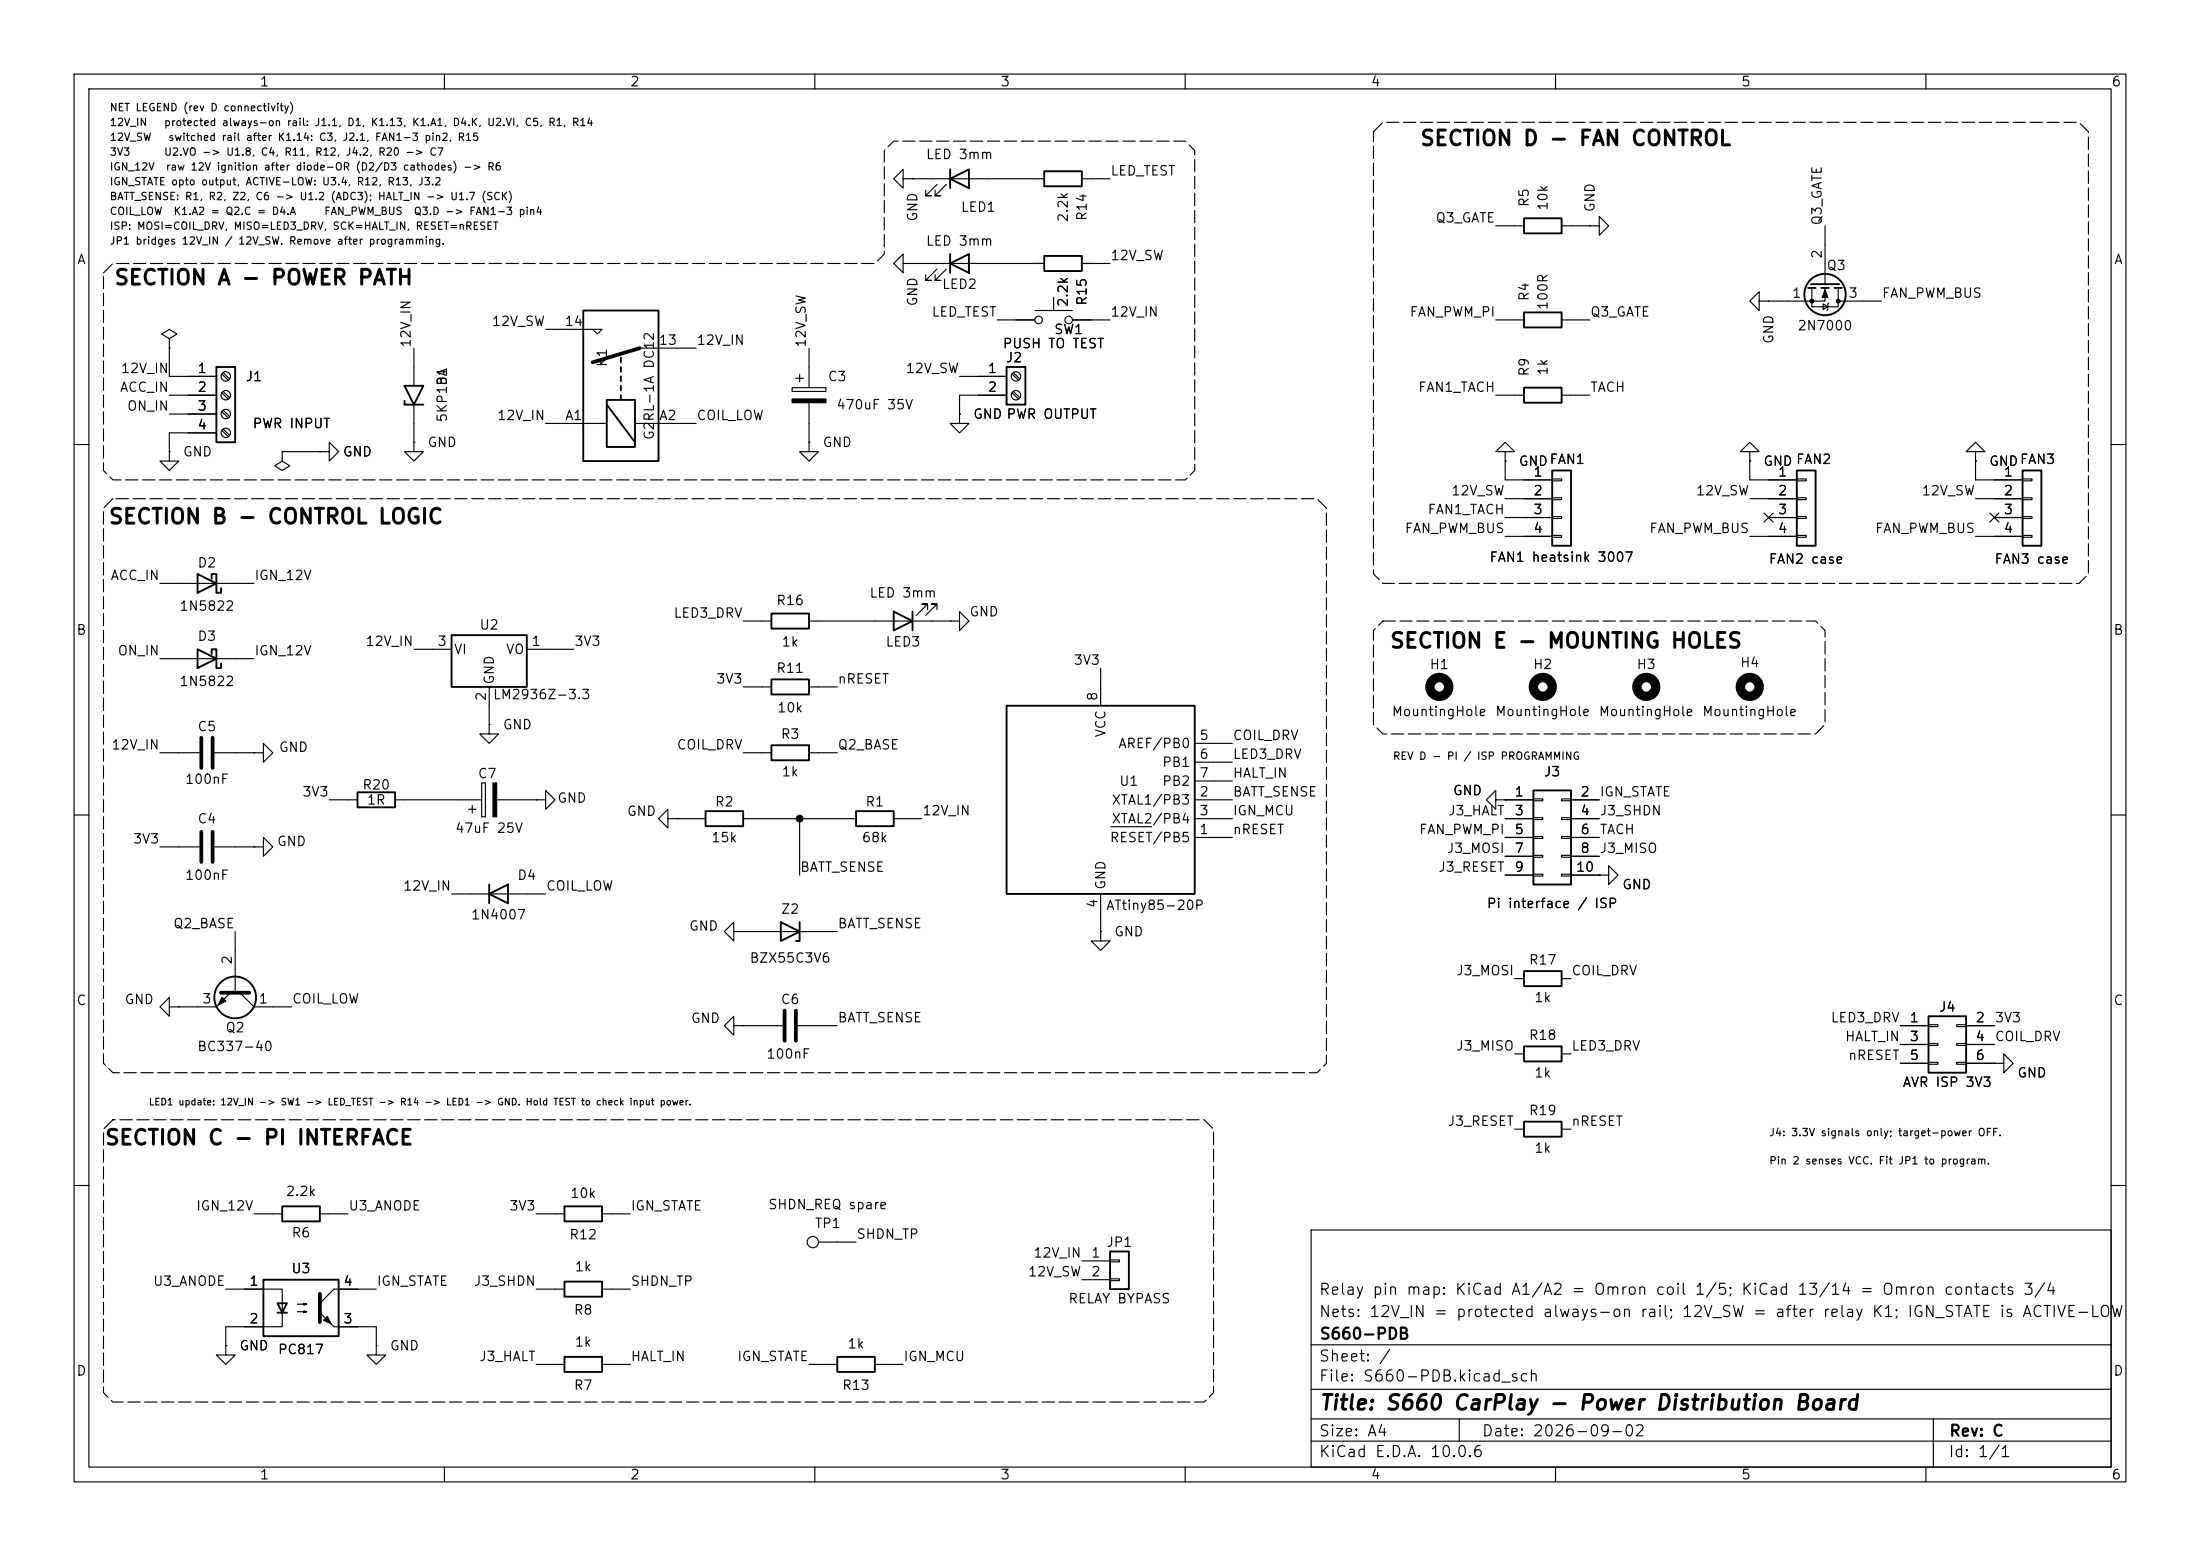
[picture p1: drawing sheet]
<svg xmlns="http://www.w3.org/2000/svg" width="297mm" height="210mm" viewBox="0 0 297 210" stroke-linecap="round" stroke-linejoin="round" font-family="sans-serif">
<g fill="none" stroke="#000" stroke-width=".15">
<path d="M10 10h277v190h-277zM12 12h273v186h-273zM60 10v2M110 10v2M160 10v2M210 10v2M260 10v2M121.9 24.1v-1.2l-1.3 1.2 1.3 1.3v-1.3h1.3M121.9 35.6v-1.3l-1.3 1.3 1.3 1.2v-1.2h1.3M123.2 24.1h.1M123.2 35.6h.1M123.2 35.6h17.8"/>
<path d="M123.2 24.1h17.8M126.5 36.3l-1.5 1.5h.7h-.7v-.7M126.5 24.9l-1.5 1.5h.7h-.7v-.7M127.8 36.3l-1.6 1.5h.8h-.8v-.7M127.8 24.9l-1.6 1.5h.8h-.8v-.7M146 35.6h3.9M146 24.1h3.9M201.9 30.5h3.8M210.8 30.5h3.8M214.6 30.5h1.3v-1.3l1.3 1.3-1.3 1.3v-1.3M214.6 30.5h.1M244.6 38.9v2.5h3.6v-2.5"/>
<path d="M246.4 38.9v1.7h-7.6M246.4 30.5v7.9M22.9 45.7l1-.6-1-.6-1.1 .6 1.1 .6v1.3M22.9 47h.1M22.9 47v3.8h6.3M22.9 53.3h6.3M22.9 55.9h6.3M29.2 58.4h-6.3v2.6M29.9 50.5l.9 .8M29.9 53l.9 .8M29.9 55.5l.9 .9M29.9 58.1l.9 .8"/>
<path d="M30.1 50.3l.9 .8M30.1 52.8l.9 .9M30.1 55.4l.9 .8M30.1 57.9l.9 .9M55.9 59.7v1.3h1.2l-1.2 1.2-1.3-1.2h1.3M55.9 59.7h.1M55.9 47v5.1M55.9 54.6v5.1M73.7 44.5h7.6l-.7 .6-.6-.6M73.7 57.2h8.2M85.7 57.2h8.3M86.4 47h7.6"/>
<path d="M106.9 52.3h4.6v.5h-4.6zM107.4 51.1h1.1M107.9 50.5v1.1M109.2 59.7v1.3h1.3l-1.3 1.2-1.3-1.2h1.3M109.2 59.7h.1M109.2 47v5.3M109.2 54.4v5.3M129.5 55.9v1.3h1.3l-1.3 1.2-1.2-1.2h1.2M129.5 55.9h.1M129.5 50.8h6.4M134.6 43.2h5.1M135.9 53.3h-6.4v2.6"/>
<path d="M136.6 50.5l.9 .8M136.6 53l.9 .8M136.8 50.3l.9 .8M136.8 52.8l.9 .9M139.7 41.9h5.1M142.2 40.1v1.8M144.8 43.2h5.1M201.9 43.2h3.8M201.9 53.3h3.8M210.8 43.2h3.8M210.8 53.3h3.8M237.5 40.6v-1.2l-1.3 1.2 1.3 1.3v-1.3h1.3"/>
<path d="M238.8 40.6h.1M246.1 41l.7 .4-.7 .4zM246.9 40.9l-.1 .1v.8l-.2 .1M248.2 40.6h5.8M10 60h2M21.6 78.7h12.7M22.9 61v1.2h1.2l-1.2 1.3-1.3-1.3h1.3M22.9 61h.1M38.1 61v1.2l1 .7-1 .6-1-.6 1-.7M38.1 61h.1M38.1 61h5.1M43.2 61h1.2v-1.3l1.3 1.3-1.3 1.2v-1.2"/>
<path d="M43.2 61h.1M203.2 61h1.3l-1.3-1.3-1.3 1.3h1.3v1.2M203.2 62.2h.1M203.2 62.2v2.6h6.3M203.2 67.3h6.3M203.2 69.9h6.3M203.2 72.4h6.3M209.5 64.6h1.3v.3h-1.3zM209.5 67.2h1.3v.2h-1.3zM209.5 69.7h1.3v.3h-1.3zM209.5 72.3h1.3v.2h-1.3zM236.2 61h1.3l-1.3-1.3-1.3 1.3h1.3v1.2"/>
<path d="M236.2 62.2h.1M236.2 62.2v2.6h6.4M236.2 67.3h6.4M236.2 72.4h6.4M238.2 69.2l1.2 1.3M238.8 69.9h3.8M239.4 69.2l-1.2 1.3M242.6 64.6h1.2v.3h-1.2zM242.6 67.2h1.2v.2h-1.2zM242.6 69.7h1.2v.3h-1.2zM242.6 72.3h1.2v.2h-1.2zM266.7 61h1.3l-1.3-1.3-1.3 1.3h1.3v1.2"/>
<path d="M266.7 62.2h.1M266.7 62.2v2.6h6.3M266.7 67.3h6.3M266.7 72.4h6.3M268.6 69.2l1.2 1.3M269.2 69.9h3.8M269.8 69.2l-1.2 1.3M273 64.6h1.3v.3h-1.3zM273 67.2h1.3v.2h-1.3zM273 69.7h1.3v.3h-1.3zM273 72.3h1.3v.2h-1.3zM285 60h2"/>
<path d="M21.6 88.9h12.7M55.9 87.6h5.1M66 97.8v1.3h1.3l-1.3 1.2-1.2-1.2h1.2M66 97.8h.1M66 92.7v5.1M71.1 87.6h6.4M100.3 92.7h3.8M100.3 83.8h3.8M109.2 92.7h3.8M109.2 83.8h19.1M125.2 82.3v-.8h-.7h.7l-1.5 1.6M126.5 82.3v-.8h-.8h.8l-1.5 1.6"/>
<path d="M128.3 83.8h1.2v-1.2l1.3 1.2-1.3 1.3v-1.3M128.3 83.8h.1M148.6 90.2v5.1M10 110h2M21.6 114.3h5.3M21.6 101.6h5.3M29 114.3h5.3M29 101.6h5.3M34.3 114.3h1.3v-1.3l1.2 1.3-1.2 1.3v-1.3M34.3 114.3h.1M34.3 101.6h1.3v-1.3l1.2 1.3-1.2 1.3v-1.3M34.3 101.6h.1"/>
<path d="M44.4 108h3.9M53.3 108h11.7M63.2 109.2h1.1M63.8 108.7v1M65 105.7h.5v4.5h-.5zM67.1 108h5.3M72.4 108h1.3v-1.3l1.2 1.3-1.2 1.2v-1.2M72.4 108h.1M90.2 110.5v-1.3l-1.3 1.3 1.3 1.3v-1.3h1.2M91.4 110.5h.1M91.4 110.5h3.8M100.3 110.5h15.3"/>
<path d="M100.3 101.6h3.8M107.9 110.5v7.6M109.2 101.6h3.8M120.6 110.5h3.9M150 111.6h5.5M161.3 113h5.1M161.3 108h5.1M161.3 110.5h5.1M161.3 100.3h5.1M161.3 102.9h5.1M161.3 105.4h5.1M201.9 108v-1.3l-1.2 1.3 1.2 1.2v-1.2h1.3"/>
<path d="M203.2 108h.1M203.2 113h3.8M203.2 108h3.8M203.2 110.5h3.8M203.2 115.6h3.8M203.2 118.1h3.8M207 107.8h1.3v.3h-1.3zM207 110.4h1.3v.2h-1.3zM207 112.9h1.3v.3h-1.3zM207 115.4h1.3v.3h-1.3zM207 118h1.3v.2h-1.3zM210.8 107.8h1.3v.3h-1.3z"/>
<path d="M210.8 110.4h1.3v.2h-1.3zM210.8 112.9h1.3v.3h-1.3zM210.8 115.4h1.3v.3h-1.3zM210.8 118h1.3v.2h-1.3zM212.1 113h3.8M212.1 108h3.8M212.1 110.5h3.8M212.1 115.6h3.8M212.1 118.1h3.8M215.9 118.1h1.3v-1.3l1.2 1.3-1.2 1.3v-1.3M215.9 118.1h.1M285 110h2"/>
<path d="M22.9 135.9v-1.3l-1.3 1.3 1.3 1.3v-1.3h1.2M24.1 135.9h.1M31.1 134l-1.9 1.9h-5.1M31.7 125.7v8.3M32.4 134l1.9 1.9h5.1M61 120.7h12.7M99.1 138.4v-1.2l-1.3 1.2 1.3 1.3v-1.3h1.2M99.1 125.7v-1.2l-1.3 1.2 1.3 1.3v-1.3h1.2M100.3 138.4h.1M100.3 125.7h.1M100.3 138.4h5.4M100.3 125.7h12.7"/>
<path d="M107.7 138.4h5.3M148.6 125.7v1.3h1.3l-1.3 1.3-1.3-1.3h1.3M148.6 125.7h.1M148.6 120.7v5M204.5 132.1h1.2M210.8 132.1h1.3M256.5 138.4h3.8M260.3 138.3h1.3v.3h-1.3zM264.2 138.3h1.2v.3h-1.2zM265.4 138.4h3.8M204.5 152.4h1.2M204.5 142.2h1.2"/>
<path d="M210.8 152.4h1.3M210.8 142.2h1.3M256.5 141h3.8M256.5 143.5h3.8M260.3 140.8h1.3v.3h-1.3zM260.3 143.4h1.3v.2h-1.3zM264.2 140.8h1.2v.3h-1.2zM264.2 143.4h1.2v.2h-1.2zM265.4 141h3.8M265.4 143.5h3.8M269.2 143.5h1.3v-1.3l1.3 1.3-1.3 1.3v-1.3M269.2 143.5h.1"/>
<path d="M10 160h2M30.5 174h7.6v5.1h-7.6v2.5M34.3 163.8h3.8M40.1 176h1.3l-.4 .1v-.2l.4 .1M40.1 177h1.3l-.4 .2v-.3l.4 .1M43.2 163.8h3.8M45.1 179.1h5.7v2.5M50.8 174h-5.7l-1.9 1.9M72.4 163.8h3.8M72.4 174h3.8M81.3 163.8h3.8M81.3 174h3.8"/>
<path d="M110.5 167.6h5.1M146 170.2h3.9M146 172.7h3.9M149.9 170.1h1.2v.2h-1.2zM149.9 172.6h1.2v.2h-1.2zM177 166h108v32h-108zM285 160h2M30.5 181.6v1.3h1.2l-1.2 1.3-1.3-1.3h1.3M30.5 181.6h.1M50.8 181.6v1.3h1.3l-1.3 1.3-1.3-1.3h1.3M50.8 181.6h.1M60 198v2"/>
<path d="M72.4 184.2h3.8M81.3 184.2h3.8M109.2 184.2h3.8M110 198v2M118.1 184.2h3.8M160 198v2M177 194.5h108M177 191.5h108M177 187.5h108M177 181.5h108M197 191.5v3M210 198v2"/>
<path d="M260 198v2M261 191.5v6.5"/>
<circle cx="30.5" cy="53.3" r=".63"/>
<circle cx="30.5" cy="55.9" r=".63"/>
<circle cx="30.5" cy="50.8" r=".63"/>
<circle cx="30.5" cy="58.4" r=".63"/>
<circle cx="137.2" cy="53.3" r=".63"/>
<circle cx="137.2" cy="50.8" r=".63"/>
<circle cx="140.2" cy="43.2" r=".51"/>
<circle cx="144.3" cy="43.2" r=".51"/>
<circle cx="109.7" cy="167.6" r=".76"/>
</g>
<g fill="none" stroke="#000" stroke-width=".25">
<path d="M128.3 35.6l2.5-1.3v2.5zM128.3 24.1l2.5-1.2v2.5zM128.3 22.9v2.5M128.3 34.3v2.5M141 23.1h5v2h-5zM141 34.5h5v2.1h-5zM205.7 29.5h5.1v2h-5.1zM244.1 38.9h1M244.5 38.4h3.8M245.9 38.9h1M247.6 38.9h1.1M29.2 49.5h2.5v10.2h-2.5z"/>
<path d="M54.6 54.1v.5h2.5M54.6 52.1h2.5l-1.2 2.5zM78.7 41.9h10.2v20.3h-10.2zM81.9 54h3.8v6.3h-3.8zM81.9 54.6l3.8 5.1M83.8 48.3v.6M83.8 49.5v.7M83.8 50.8v.6M83.8 52.1v.6M83.8 53.3v.7M135.9 49.5h2.5v5.1h-2.5zM205.7 42.2h5.1v2h-5.1z"/>
<path d="M205.7 52.3h5.1v2.1h-5.1zM26.7 77.5l2.5 1.2-2.5 1.3zM28.6 78.1v-.6h.6v2.5h.6v-.6M209.5 63.5h2.6v10.2h-2.6zM242.6 63.5h2.5v10.2h-2.5zM273 63.5h2.6v10.2h-2.6zM26.7 87.6l2.5 1.3-2.5 1.3zM28.6 88.3v-.7h.6v2.6h.6v-.7M61 85.7h10.1v7h-10.1zM104.1 91.7h5.1v2h-5.1zM104.1 82.8h5.1v2h-5.1zM120.6 82.6l2.6 1.2-2.6 1.3z"/>
<path d="M123.2 82.6v2.5M135.9 95.3h25.4v25.4h-25.4zM48.3 106.9h5v2.1h-5zM66 119.4v2.5M95.2 109.5h5.1v2h-5.1zM104.1 100.6h5.1v2h-5.1zM115.6 109.5h5v2h-5zM207 106.7h5.1v12.7h-5.1zM66 120.7l2.6-1.3v2.5zM105.4 124.5l2.5 1.2-2.5 1.3zM107.9 124.5v2.5h-.5M205.7 131.1h5.1v2h-5.1z"/>
<path d="M260.3 137.2h5.1v7.6h-5.1zM205.7 151.4h5.1v2h-5.1zM205.7 141.2h5.1v2.1h-5.1zM35.6 172.7h10.1v7.6h-10.1zM37.5 175.9h1.2l-.6 1.3zM37.5 177.2h1.2M38.1 162.8h5.1v2h-5.1zM76.2 173h5.1v2h-5.1zM76.2 162.8h5.1v2h-5.1zM149.9 168.9h2.5v5.1h-2.5zM76.2 183.1h5.1v2.1h-5.1zM113 183.1h5.1v2.1h-5.1z"/>
<circle cx="246.4" cy="39.8" r="2.79"/>
<circle cx="31.7" cy="134.6" r="2.82"/>
</g>
<g fill="none" stroke="#000" stroke-width="1.3">
<circle cx="194.3" cy="92.7" r="1.27"/>
<circle cx="208.3" cy="92.7" r="1.27"/>
<circle cx="222.2" cy="92.7" r="1.27"/>
<circle cx="236.2" cy="92.7" r="1.27"/>
</g>
<path d="M86.4 47l-6.4 1.9M27.2 99.6v4M28.7 99.6v4M27.2 112.3v4M28.7 112.3v4M29.8 134h3.9M105.9 136.4v4.1M107.4 136.4v4.1M43.2 174.6v3.8" fill="none" stroke="#000" stroke-width=".51"/>
<g fill="#000" stroke="#000" stroke-width=".15">
<path d="M246.4 39.1l.4 1h-.8zM106.9 53.8h4.6v.6h-4.6zM66.5 105.7h.6v4.5h-.6zM30 134.6l.5 .5-1 .5zM44.2 177.7l.5 1-1-.5zM43.2 177.2l1.9 1.9z"/>
<circle cx="244.6" cy="40.6" r=".25"/>
<circle cx="248.2" cy="40.6" r=".25"/>
</g>
<path d="M185.4 17.8l1.3-1.3h94l1.2 1.3v59.7l-1.2 1.2h-94l-1.3-1.2v-59.7M14 36.8l1.2-1.2h102.9l1.3-1.3v-14l1.2-1.2h39.4l1.3 1.2v43.2l-1.3 1.3h-144.8l-1.2-1.3v-26.7M15.2 67.3l-1.2 1.3v74.9l1.2 1.3h162.6l1.3-1.3v-74.9l-1.3-1.3h-162.6M186.7 83.8h58.4l1.3 1.3v12.7l-1.3 1.3h-58.4l-1.3-1.3v-12.7l1.3-1.3M15.2 151.1l-1.2 1.3v35.6l1.2 1.2h147.4l1.2-1.2v-35.6l-1.2-1.3h-147.4" fill="none" stroke="#000" stroke-width=".15" stroke-dasharray="1.7 .6"/>
<circle cx="107.9" cy="110.5" r=".46" fill="#000" stroke="#000" stroke-width=".14"/>
<g font-size="2">
<text x="191.6" y="20.2">SECTION D - FAN CONTROL</text>
<text x="15.3" y="39">SECTION A - POWER PATH</text>
<text x="14.5" y="71.2">SECTION B - CONTROL LOGIC</text>
<text x="187.5" y="88">SECTION E - MOUNTING HOLES</text>
<text x="14" y="155">SECTION C - PI INTERFACE</text>
<text x="178" y="190.8">Title: S660 CarPlay - Power Distribution Board</text>
</g>
<g font-size="1.5">
<text x="178" y="178.1">Nets: 12V_IN = protected always-on rail; 12V_SW = after relay K1; IGN_STATE is ACTIVE-LOW</text>
<text x="178" y="175.1">Relay pin map: KiCad A1/A2 = Omron coil 1/5; KiCad 13/14 = Omron contacts 3/4</text>
<text x="178" y="184.1">Sheet: /</text>
<text x="178" y="181.1">S660-PDB</text>
<text x="178" y="186.8">File: S660-PDB.kicad_sch</text>
<text x="178" y="197">KiCad E.D.A. 10.0.6</text>
<text x="178" y="194.2">Size: A4</text>
<text x="200" y="194.2">Date: 2026-09-02</text>
<text x="263" y="197">Id: 1/1</text>
<text x="263" y="194.2">Rev: C</text>
</g>
<g font-size="1.3">
<text x="35" y="12">1</text>
<text x="85" y="12">2</text>
<text x="135" y="12">3</text>
<text x="185" y="12">4</text>
<text x="235" y="12">5</text>
<text x="285" y="12">6</text>
<text x="124.9" y="21.8">LED 3mm</text>
<text x="129.6" y="28.9">LED1</text>
<text x="147" y="29.9" transform="rotate(-90 147 29.9)">R14</text>
<text x="149.8" y="24">LED_TEST</text>
<text x="206.7" y="28" transform="rotate(-90 206.7 28)">R5</text>
<text x="209.2" y="28.5" transform="rotate(-90 209.2 28.5)">10k</text>
<text x="215.6" y="28.7" transform="rotate(-90 215.6 28.7)">GND</text>
<text x="10.3" y="36">A</text>
<text x="124.2" y="30" transform="rotate(-90 124.2 30)">GND</text>
<text x="124.9" y="33.5">LED 3mm</text>
<text x="144.5" y="30.1" transform="rotate(-90 144.5 30.1)">2.2k</text>
<text x="149.8" y="35.4">12V_SW</text>
<text x="193.7" y="30.4">Q3_GATE</text>
<text x="246.2" y="35" transform="rotate(-90 246.2 35)">2</text>
<text x="246.3" y="30.5" transform="rotate(-90 246.3 30.5)">Q3_GATE</text>
<text x="285.3" y="36">A</text>
<text x="124.2" y="41.4" transform="rotate(-90 124.2 41.4)">GND</text>
<text x="127.1" y="39.3">LED2</text>
<text x="144.5" y="41.5" transform="rotate(-90 144.5 41.5)">2.2k</text>
<text x="147" y="41.3" transform="rotate(-90 147 41.3)">R15</text>
<text x="206.7" y="40.7" transform="rotate(-90 206.7 40.7)">R4</text>
<text x="209.2" y="41.9" transform="rotate(-90 209.2 41.9)">100R</text>
<text x="241.8" y="40.5">1</text>
<text x="246.5" y="36.8">Q3</text>
<text x="249.5" y="40.5">3</text>
<text x="254" y="40.5">FAN_PWM_BUS</text>
<text x="55.8" y="47" transform="rotate(-90 55.8 47)">12V_IN</text>
<text x="66.3" y="44.3">12V_SW</text>
<text x="76.1" y="44.3">14</text>
<text x="88.8" y="46.9">13</text>
<text x="94" y="46.9">12V_IN</text>
<text x="109.1" y="47" transform="rotate(-90 109.1 47)">12V_SW</text>
<text x="125.7" y="43.1">LED_TEST</text>
<text x="135.3" y="47.3">PUSH TO TEST</text>
<text x="142.2" y="45.4">SW1</text>
<text x="149.8" y="43.1">12V_IN</text>
<text x="190.2" y="43.1">FAN_PWM_PI</text>
<text x="214.6" y="43.1">Q3_GATE</text>
<text x="239.7" y="46.5" transform="rotate(-90 239.7 46.5)">GND</text>
<text x="242.6" y="44.9">2N7000</text>
<text x="16.1" y="53.2">ACC_IN</text>
<text x="16.2" y="50.7">12V_IN</text>
<text x="26.6" y="50.7">1</text>
<text x="26.6" y="53.2">2</text>
<text x="33.1" y="51.8">J1</text>
<text x="60.7" y="52.2" transform="rotate(-90 60.7 52.2)">D1</text>
<text x="82.2" y="49.6" transform="rotate(-90 82.2 49.6)">K1</text>
<text x="111.7" y="51.8">C3</text>
<text x="122.2" y="50.7">12V_SW</text>
<text x="133.3" y="50.7">1</text>
<text x="133.3" y="53.2">2</text>
<text x="135.7" y="49.2">J2</text>
<text x="191.4" y="53.2">FAN1_TACH</text>
<text x="206.7" y="50.9" transform="rotate(-90 206.7 50.9)">R9</text>
<text x="209.2" y="50.8" transform="rotate(-90 209.2 50.8)">1k</text>
<text x="214.6" y="53.2">TACH</text>
<text x="17.1" y="55.8">ON_IN</text>
<text x="26.6" y="55.7">3</text>
<text x="26.6" y="58.3">4</text>
<text x="34" y="58.1">PWR INPUT</text>
<text x="60.7" y="57.1" transform="rotate(-90 60.7 57.1)">5KP18A</text>
<text x="67" y="57">12V_IN</text>
<text x="76.2" y="57">A1</text>
<text x="88.6" y="59.5" transform="rotate(-90 88.6 59.5)">G2RL-1A DC12</text>
<text x="88.9" y="57">A2</text>
<text x="94" y="57">COIL_LOW</text>
<text x="112.8" y="55.6">470uF 35V</text>
<text x="131.3" y="56.8">GND PWR OUTPUT</text>
<text x="24.6" y="61.9">GND</text>
<text x="46.2" y="61.9">GND</text>
<text x="57.6" y="60.7">GND</text>
<text x="111" y="60.7">GND</text>
<text x="204.9" y="63.2">GNDFAN1</text>
<text x="206.9" y="64.6">1</text>
<text x="238" y="63.2">GND FAN2</text>
<text x="239.9" y="64.6">1</text>
<text x="268.4" y="63.2">GNDFAN3</text>
<text x="270.4" y="64.6">1</text>
<text x="192.6" y="69.7">FAN1_TACH</text>
<text x="195.8" y="67.2">12V_SW</text>
<text x="206.9" y="67.2">2</text>
<text x="206.9" y="69.7">3</text>
<text x="228.9" y="67.2">12V_SW</text>
<text x="239.9" y="67.2">2</text>
<text x="239.9" y="69.7">3</text>
<text x="259.3" y="67.2">12V_SW</text>
<text x="270.4" y="67.2">2</text>
<text x="270.4" y="69.7">3</text>
<text x="26.6" y="76.9">D2</text>
<text x="189.5" y="72.3">FAN_PWM_BUS</text>
<text x="201" y="76.1">FAN1 heatsink 3007</text>
<text x="206.9" y="72.3">4</text>
<text x="222.6" y="72.3">FAN_PWM_BUS</text>
<text x="238.7" y="76.4">FAN2 case</text>
<text x="239.9" y="72.3">4</text>
<text x="253" y="72.3">FAN_PWM_BUS</text>
<text x="269.2" y="76.4">FAN3 case</text>
<text x="270.4" y="72.3">4</text>
<text x="14.8" y="78.6">ACC_IN</text>
<text x="24.1" y="82.8">1N5822</text>
<text x="34.3" y="78.6">IGN_12V</text>
<text x="90.8" y="83.7">LED3_DRV</text>
<text x="104.7" y="82">R16</text>
<text x="117.3" y="81">LED 3mm</text>
<text x="130.8" y="83.5">GND</text>
<text x="10.2" y="86">B</text>
<text x="15.8" y="88.8">ON_IN</text>
<text x="26.6" y="86.8">D3</text>
<text x="34.3" y="88.8">IGN_12V</text>
<text x="49.2" y="87.5">12V_IN</text>
<text x="59" y="87.5">3</text>
<text x="61.2" y="88.6">VI</text>
<text x="64.6" y="85.3">U2</text>
<text x="68.2" y="88.6">VO</text>
<text x="71.7" y="87.5">1</text>
<text x="77.4" y="87.5">3V3</text>
<text x="105.4" y="87.6">1k</text>
<text x="119.5" y="87.6">LED3</text>
<text x="285.2" y="86">B</text>
<text x="24.1" y="92.9">1N5822</text>
<text x="65.9" y="94.7" transform="rotate(-90 65.9 94.7)">2</text>
<text x="66.5" y="94.7">LM2936Z-3.3</text>
<text x="67" y="92.5" transform="rotate(-90 67 92.5)">GND</text>
<text x="96.6" y="92.6">3V3</text>
<text x="104.7" y="91.1">R11</text>
<text x="113" y="92.6">nRESET</text>
<text x="144.9" y="90">3V3</text>
<text x="148.5" y="94.7" transform="rotate(-90 148.5 94.7)">8</text>
<text x="192.9" y="90.6">H1</text>
<text x="206.9" y="90.6">H2</text>
<text x="220.9" y="90.6">H3</text>
<text x="234.8" y="90.4">H4</text>
<text x="15" y="101.5">12V_IN</text>
<text x="26.6" y="99">C5</text>
<text x="37.6" y="101.8">GND</text>
<text x="67.8" y="98.8">GND</text>
<text x="91.3" y="101.5">COIL_DRV</text>
<text x="104.8" y="96.5">10k</text>
<text x="105.3" y="100">R3</text>
<text x="113" y="101.5">Q2_BASE</text>
<text x="149.6" y="99.6" transform="rotate(-90 149.6 99.6)">VCC</text>
<text x="150.9" y="101.3">AREF/PB0</text>
<text x="161.8" y="100.2">5</text>
<text x="166.3" y="100.2">COIL_DRV</text>
<text x="187.8" y="97">MountingHole</text>
<text x="201.8" y="97">MountingHole</text>
<text x="215.7" y="97">MountingHole</text>
<text x="229.7" y="97">MountingHole</text>
<text x="24.9" y="106.1">100nF</text>
<text x="40.7" y="107.8">3V3</text>
<text x="48.8" y="106.9">R20</text>
<text x="64.4" y="105.4">C7</text>
<text x="105.4" y="105.1">1k</text>
<text x="151" y="106.4">U1</text>
<text x="156.8" y="103.8">PB1</text>
<text x="156.8" y="106.4">PB2</text>
<text x="161.8" y="107.8">2</text>
<text x="161.8" y="102.7">6</text>
<text x="161.8" y="105.3">7</text>
<text x="166.3" y="102.7">LED3_DRV</text>
<text x="166.3" y="105.3">HALT_IN</text>
<text x="166.3" y="107.8">BATT_SENSE</text>
<text x="196.1" y="107.6">GND</text>
<text x="204.4" y="107.8">1</text>
<text x="208.3" y="105.1">J3</text>
<text x="213.3" y="107.8">2</text>
<text x="215.9" y="107.8">IGN_STATE</text>
<text x="26.6" y="111.5">C4</text>
<text x="49.4" y="108.9">1R</text>
<text x="61.3" y="112.7">47uF 25V</text>
<text x="75.2" y="108.7">GND</text>
<text x="84.6" y="110.4">GND</text>
<text x="95.9" y="114">15k</text>
<text x="96.4" y="109.2">R2</text>
<text x="116.3" y="114">68k</text>
<text x="116.7" y="109.2">R1</text>
<text x="124.4" y="110.4">12V_IN</text>
<text x="149.7" y="114">RESET/PB5</text>
<text x="150" y="108.9">XTAL1/PB3</text>
<text x="150" y="111.5">XTAL2/PB4</text>
<text x="161.8" y="112.9">1</text>
<text x="161.8" y="110.4">3</text>
<text x="166.3" y="110.4">IGN_MCU</text>
<text x="166.3" y="112.9">nRESET</text>
<text x="191.5" y="112.9">FAN_PWM_PI</text>
<text x="195.4" y="110.4">J3_HALT</text>
<text x="204.4" y="110.4">3</text>
<text x="204.4" y="112.9">5</text>
<text x="213.3" y="110.4">4</text>
<text x="213.3" y="112.9">6</text>
<text x="215.9" y="112.9">TACH</text>
<text x="215.9" y="110.4">J3_SHDN</text>
<text x="17.9" y="114.2">3V3</text>
<text x="24.9" y="119.1">100nF</text>
<text x="37.3" y="114.5">GND</text>
<text x="69.8" y="119.1">D4</text>
<text x="107.9" y="118">BATT_SENSE</text>
<text x="194.1" y="118">J3_RESET</text>
<text x="195.2" y="115.4">J3_MOSI</text>
<text x="204.4" y="115.4">7</text>
<text x="204.4" y="118">9</text>
<text x="212.7" y="118">10</text>
<text x="213.3" y="115.4">8</text>
<text x="215.9" y="115.4">J3_MISO</text>
<text x="23.3" y="125.6">Q2_BASE</text>
<text x="54.3" y="120.5">12V_IN</text>
<text x="63.5" y="124.4">1N4007</text>
<text x="73.6" y="120.5">COIL_LOW</text>
<text x="92.9" y="125.9">GND</text>
<text x="105.3" y="123.6">Z2</text>
<text x="113" y="125.6">BATT_SENSE</text>
<text x="148.5" y="122.7" transform="rotate(-90 148.5 122.7)">4</text>
<text x="149.2" y="123.1">ATtiny85-20P</text>
<text x="149.6" y="120.2" transform="rotate(-90 149.6 120.2)">GND</text>
<text x="200.6" y="122.9">Pi interface / ISP</text>
<text x="218.9" y="120.3">GND</text>
<text x="31.6" y="130.3" transform="rotate(-90 31.6 130.3)">2</text>
<text x="101.1" y="130.2">BZX55C3V6</text>
<text x="150.3" y="126.7">GND</text>
<text x="196.5" y="132">J3_MOSI</text>
<text x="206.3" y="130.5">R17</text>
<text x="212.1" y="132">COIL_DRV</text>
<text x="10.2" y="136">C</text>
<text x="16.7" y="135.8">GND</text>
<text x="27.2" y="135.8">3</text>
<text x="34.8" y="135.8">1</text>
<text x="39.3" y="135.8">COIL_LOW</text>
<text x="105.3" y="135.8">C6</text>
<text x="207" y="135.6">1k</text>
<text x="261.7" y="136.9">J4</text>
<text x="285.2" y="136">C</text>
<text x="26.5" y="142.2">BC337-40</text>
<text x="30.4" y="139.6">Q2</text>
<text x="93.2" y="138.4">GND</text>
<text x="103.4" y="143.2">100nF</text>
<text x="113" y="138.3">BATT_SENSE</text>
<text x="196.5" y="142.1">J3_MISO</text>
<text x="206.3" y="140.7">R18</text>
<text x="212.1" y="142.1">LED3_DRV</text>
<text x="247.1" y="138.3">LED3_DRV</text>
<text x="249" y="140.8">HALT_IN</text>
<text x="249.4" y="143.4">nRESET</text>
<text x="257.7" y="138.3">1</text>
<text x="257.7" y="140.8">3</text>
<text x="257.7" y="143.4">5</text>
<text x="266.6" y="138.3">2</text>
<text x="266.6" y="140.8">4</text>
<text x="266.6" y="143.4">6</text>
<text x="269.2" y="138.3">3V3</text>
<text x="269.2" y="140.8">COIL_DRV</text>
<text x="207" y="145.7">1k</text>
<text x="256.8" y="147">AVR ISP 3V3</text>
<text x="272.3" y="145.7">GND</text>
<text x="195.4" y="152.3">J3_RESET</text>
<text x="206.3" y="150.8">R19</text>
<text x="207" y="155.9">1k</text>
<text x="212.1" y="152.3">nRESET</text>
<text x="38.5" y="161.7">2.2k</text>
<text x="76.9" y="162">10k</text>
<text x="26.4" y="163.7">IGN_12V</text>
<text x="39.3" y="167.3">R6</text>
<text x="47" y="163.7">U3_ANODE</text>
<text x="68.7" y="163.7">3V3</text>
<text x="76.8" y="167.6">R12</text>
<text x="85.1" y="163.7">IGN_STATE</text>
<text x="103.6" y="163.5">SHDN_REQ spare</text>
<text x="109.9" y="166.1">TP1</text>
<text x="115.5" y="167.5">SHDN_TP</text>
<text x="20.6" y="173.9">U3_ANODE</text>
<text x="33.6" y="173.9">1</text>
<text x="39.2" y="172.2">U3</text>
<text x="46.3" y="173.9">4</text>
<text x="50.8" y="173.9">IGN_STATE</text>
<text x="63.9" y="173.9">J3_SHDN</text>
<text x="77.5" y="171.9">1k</text>
<text x="85.1" y="173.9">SHDN_TP</text>
<text x="138.7" y="172.6">12V_SW</text>
<text x="139.4" y="170.1">12V_IN</text>
<text x="147.2" y="170">1</text>
<text x="147.2" y="172.6">2</text>
<text x="149.3" y="168.6">JP1</text>
<text x="33.6" y="178.9">2</text>
<text x="46.3" y="178.9">3</text>
<text x="77.4" y="177.7">R8</text>
<text x="144.1" y="176.2">RELAY BYPASS</text>
<text x="10.2" y="186">D</text>
<text x="32.2" y="182.6">GND</text>
<text x="37.4" y="183.1">PC817</text>
<text x="52.5" y="182.6">GND</text>
<text x="64.6" y="184">J3_HALT</text>
<text x="77.5" y="182.1">1k</text>
<text x="85.1" y="184">HALT_IN</text>
<text x="99.4" y="184">IGN_STATE</text>
<text x="114.3" y="182.3">1k</text>
<text x="121.9" y="184">IGN_MCU</text>
<text x="285.2" y="186">D</text>
<text x="77.4" y="187.9">R7</text>
<text x="113.6" y="187.9">R13</text>
<text x="35" y="200">1</text>
<text x="85" y="200">2</text>
<text x="135" y="200">3</text>
<text x="185" y="200">4</text>
<text x="235" y="200">5</text>
<text x="285" y="200">6</text>
</g>
<g font-size="1">
<text x="14.7" y="15.3">NET LEGEND (rev D connectivity)</text>
<text x="14.7" y="17.3">12V_IN</text>
<text x="22.1" y="17.3">protected always-on rail: J1.1, D1, K1.13, K1.A1, D4.K, U2.VI, C5, R1, R14</text>
<text x="14.7" y="19.3">12V_SW</text>
<text x="14.7" y="23.3">IGN_12V</text>
<text x="14.7" y="21.3">3V3</text>
<text x="22.1" y="21.3">U2.VO -&gt; U1.8, C4, R11, R12, J4.2, R20 -&gt; C7</text>
<text x="22.3" y="23.3">raw 12V ignition after diode-OR (D2/D3 cathodes) -&gt; R6</text>
<text x="22.6" y="19.3">switched rail after K1.14: C3, J2.1, FAN1-3 pin2, R15</text>
<text x="14.7" y="29.3">COIL_LOW</text>
<text x="14.7" y="25.3">IGN_STATE opto output, ACTIVE-LOW: U3.4, R12, R13, J3.2</text>
<text x="14.7" y="27.3">BATT_SENSE: R1, R2, Z2, C6 -&gt; U1.2 (ADC3); HALT_IN -&gt; U1.7 (SCK)</text>
<text x="23.4" y="29.3">K1.A2 = Q2.C = D4.A</text>
<text x="43.7" y="29.3">FAN_PWM_BUS</text>
<text x="55.8" y="29.3">Q3.D -&gt; FAN1-3 pin4</text>
<text x="14.7" y="33.3">JP1 bridges 12V_IN / 12V_SW. Remove after programming.</text>
<text x="14.7" y="31.3">ISP: MOSI=COIL_DRV, MISO=LED3_DRV, SCK=HALT_IN, RESET=nRESET</text>
<text x="188" y="102.8">REV D - PI / ISP PROGRAMMING</text>
<text x="238.8" y="153.6">J4: 3.3V signals only; target-power OFF.</text>
<text x="238.8" y="157.4">Pin 2 senses VCC. Fit JP1 to program.</text>
</g>
<text font-size=".9" x="20" y="149.4">LED1 update: 12V_IN -&gt; SW1 -&gt; LED_TEST -&gt; R14 -&gt; LED1 -&gt; GND. Hold TEST to check input power.</text>
</svg>
